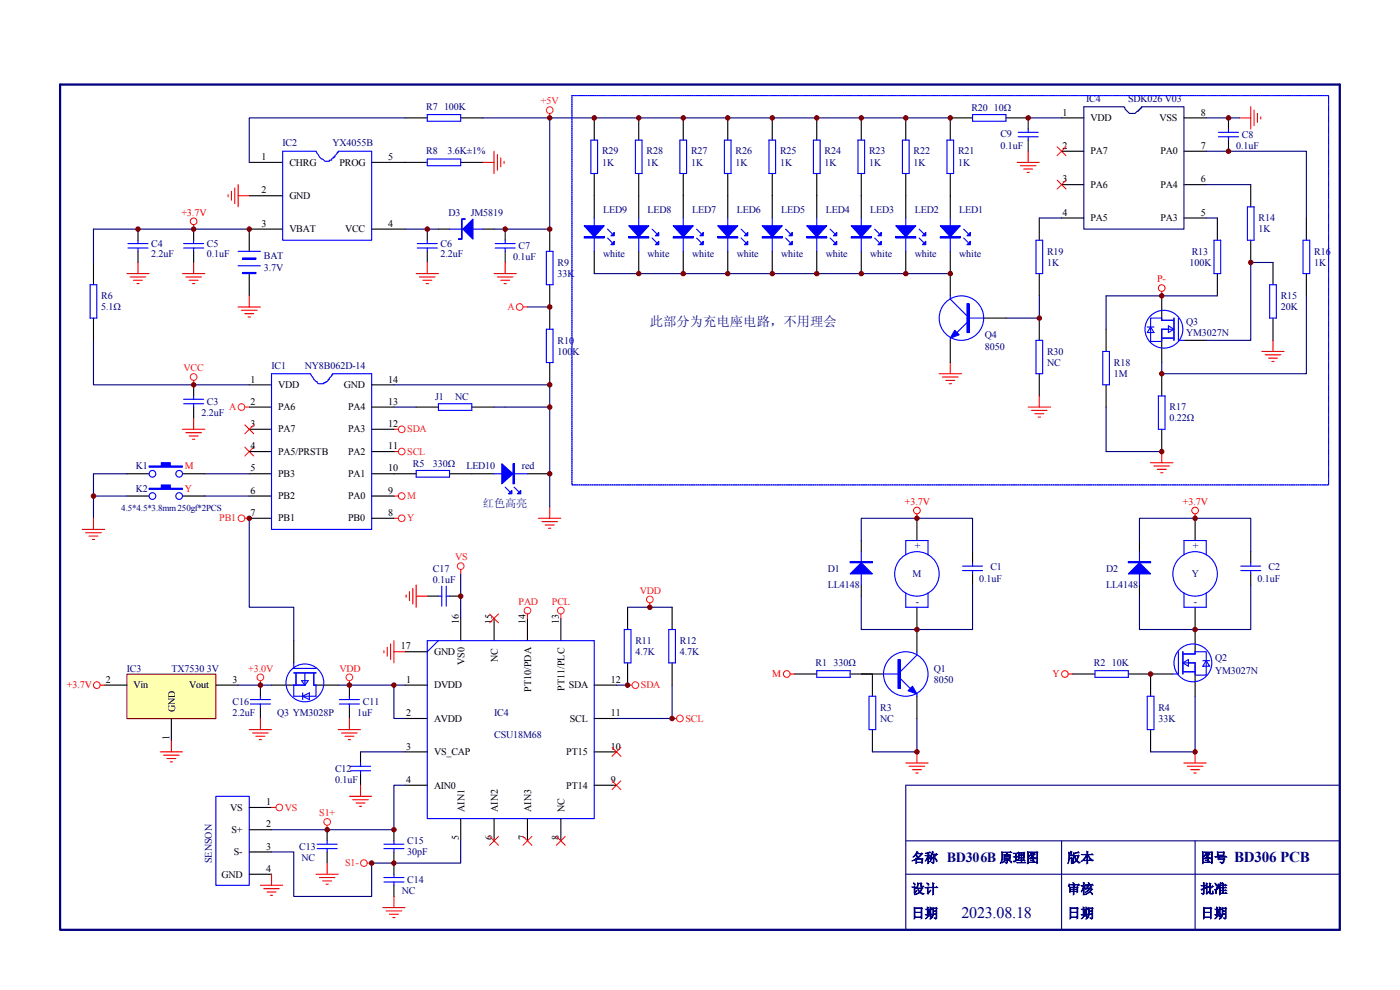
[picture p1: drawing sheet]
<svg xmlns="http://www.w3.org/2000/svg" width="297mm" height="210mm" viewBox="0 0 297 210" stroke-linecap="round" stroke-linejoin="round" font-family="sans-serif">
<path d="M12.8 17.9h271.4v179.4h-271.4z" fill="none" stroke="#000" stroke-width=".21"/>
<path d="M12.7 17.9h271.5v179.3h-271.5z" fill="none" stroke="#000080" stroke-width=".47"/>
<path d="M192.2 178.4h92M225.2 178.4v18.8M253.5 178.4v18.8M284.2 166.6h-92v30.6M192.2 185.4h92" fill="none" stroke="#0c0087" stroke-width=".24"/>
<g fill="none" stroke="#000" stroke-width=".24">
<path d="M52.9 34.4h7.1M78.8 34.4h11.8M85.9 25h4.7M97.7 25h4.8M97.7 34.4h4.8M29.3 48.6v2.4M29.3 53.3v2.4M52.9 58v4.8M52.9 41.5h7.1M60 48.6h-7.1v4.7M78.8 48.6h7.1M90.6 48.6v2.4"/>
<path d="M90.6 53.3v2.4M93 48.6h2.4M102.5 48.6h2.3M116.6 48.6v4.7M116.6 60.4v9.4M116.6 76.9v4.7M41.1 81.6v2.4M41.1 86.3v2.4"/>
</g>
<g fill="none" stroke="#00f" stroke-width=".24">
<path d="M60 32.1h7l.5 .7a2.18 2.18 0 0 0 1.2 1.2l.2 .2h1v-.2h.4v-.3l.5-.2v-.2h.3v-.3l.4-.4v-.3h.3v-.2h7v18.9h-18.8zM90.6 24.3h7.1v1.4h-7.1zM90.6 33.7h7.1v1.5h-7.1zM27.1 51.7h4.3M27.1 52.6h4.3M29.3 51v.7M29.3 52.6v.7M50.5 56.4h4.7M50.5 53.3h4.7M51.5 54.7h2.8v.3h-2.8zM51.5 57.8h2.8v.2h-2.8zM51.5 54.9h2.8"/>
<path d="M51.5 57.9h2.8M88.5 51.7h4.3M88.5 52.6h4.3M90.6 51v.7M90.6 52.6v.7M95.4 48.6h7.1M115.9 53.3h1.4v7.1h-1.4zM115.9 69.8h1.4v7.1h-1.4zM39 85.6h4.2M39 84.7h4.2M41.1 84v.7M41.1 85.6v.7"/>
</g>
<circle cx="41.1" cy="46.9" r=".71" fill="none" stroke="#f00" stroke-width=".21"/>
<g fill="none" stroke="#f00" stroke-width=".24">
<path d="M49.8 39.9v3.3M50.5 39.2v4.7M102.5 34.4h2.3M104.8 32.1v4.7M105.5 32.8v3.3M106.2 33.5v1.9M106.9 34.2v.5M26.9 58h4.7M27.6 58.7h3.3M28.3 59.5h1.9M29.3 55.7v2.3M41.1 47.7v.9"/>
<path d="M48.4 41.3v.5M49.1 40.6v1.9M50.5 41.5h2.4M88.3 58h4.7M89 58.7h3.3M89.7 59.5h1.9M90.6 55.7v2.3M29 60.2h.5M90.4 60.2h.5M38.7 91.1h4.7M39.4 91.8h3.3M40.1 92.5h1.9"/>
<path d="M40.8 93.2h.5M41.1 88.7v2.4"/>
</g>
<path d="M111.9 65.1h4.7" fill="none" stroke="#11037f" stroke-width=".24"/>
<g fill="none" stroke="#ee0e22" stroke-width=".21">
<circle cx="41.1" cy="80" r=".71"/>
<circle cx="110.2" cy="65.1" r=".71"/>
<circle cx="85.2" cy="109.9" r=".71"/>
</g>
<path d="M111 65.1h.9M41.1 80.7v.9M83.6 109.9h.9" fill="none" stroke="#ee0e22" stroke-width=".24"/>
<path d="M85.9 25h-33v9.4M102.5 25h14.1v23.6M19.8 48.6h33.1M85.9 48.6h7.1" fill="none" stroke="#000080" stroke-width=".24"/>
<path d="M98 46.5h.7h-.7v4.2h-.7h.7z" fill-rule="evenodd" fill="#00f"/>
<path d="M98 46.5h.7h-.7v4.2h-.7h.7z" fill="none" stroke="#00f" stroke-width=".24"/>
<path d="M100.3 46.5v4.2l-2.1-2.1z" fill="#00f"/>
<path d="M100.3 46.5v4.2l-2.1-2.1zM105 52.6h4.3M105 51.7h4.3M107.2 51v.7M107.2 52.6v.7M88.3 99.8h7.1v1.4h-7.1zM104.8 100.5h7.1M107.2 103.3l.9 1M109.1 103.3l.9 1" fill="none" stroke="#00f" stroke-width=".24"/>
<path d="M104.8 58h4.7M105.5 58.7h3.3M106.2 59.5h1.9M107.2 55.7v2.3M50.5 65.1h4.7M51.2 65.8h3.3M51.9 66.5h1.9M52.6 67.2h.5M52.9 62.8v2.3M106.9 60.2h.5" fill="none" stroke="#f00" stroke-width=".24"/>
<path d="M107.2 48.6v2.4M107.2 53.3v2.4M83.6 100.5h4.7M95.4 100.5h9.4M111.9 100.5h4.7" fill="none" stroke="#000" stroke-width=".24"/>
<g fill="none" stroke="#ee0e22" stroke-width=".21">
<circle cx="51.2" cy="86.3" r=".71"/>
<circle cx="85.2" cy="105.2" r=".71"/>
</g>
<path d="M51.9 86.3h1M83.6 105.2h.9" fill="none" stroke="#ee0e22" stroke-width=".24"/>
<path d="M106.5 98.4l2.3 2.1-2.3 2.1z" fill="#00f"/>
<path d="M106.5 98.4l2.3 2.1-2.3 2.1zM108.8 98.4h.3v4.2h-.3zM108.9 98.4v4.2" fill="none" stroke="#00f" stroke-width=".24"/>
<path d="M110.5 104v.8h-.7z" fill="#00f"/>
<path d="M110.5 104v.8h-.7z" fill="none" stroke="#00f" stroke-width=".24"/>
<path d="M108.6 104v.8h-.7z" fill="#00f"/>
<path d="M108.6 104v.8h-.7z" fill="none" stroke="#00f" stroke-width=".24"/>
<path d="M51.9 94.8l1.9 1.9M53.8 94.8l-1.9 1.9" fill="none" stroke="#f00" stroke-width=".21"/>
<path d="M26.9 105.2h4.7M38.7 105.2h4.7" fill="none" stroke="#000" stroke-width=".24"/>
<path d="M31.6 103.6h2.6v-.7h1.9v.7h2.6v.2h-7.1z" fill-rule="evenodd" fill="#00f"/>
<g fill="none" stroke="#00f" stroke-width=".24">
<path d="M31.6 103.6h2.6v-.7h1.9v.7h2.6v.2h-7.1z"/>
<circle cx="32.3" cy="105.2" r=".71"/>
<circle cx="38" cy="105.2" r=".71"/>
</g>
<path d="M26.9 100.5h-7.1v9.4M43.4 100.5h9.5" fill="none" stroke="#000080" stroke-width=".24"/>
<path d="M17.5 112.3h4.7M18.2 113h3.3M18.9 113.7h1.9M19.6 114.4h.5M19.8 109.9v2.4" fill="none" stroke="#f00" stroke-width=".24"/>
<path d="M26.9 100.5h4.7M38.7 100.5h4.7" fill="none" stroke="#000" stroke-width=".24"/>
<path d="M31.6 98.9h2.6v-.8h1.9v.8h2.6v.2h-7.1z" fill-rule="evenodd" fill="#00f"/>
<g fill="none" stroke="#00f" stroke-width=".24">
<path d="M39 51.7h4.2M39 52.6h4.2M41.1 51v.7M41.1 52.6v.7M31.6 98.9h2.6v-.8h1.9v.8h2.6v.2h-7.1zM93 85.6h7.1v1.5h-7.1zM90.6 135.9h35.5v37.7h-35.5zM93 135.9l-2.4 2.4M93 126.5h.7M93.7 124.3v4.3M94.7 126.5h.7M94.7 124.3v4.3"/>
<path d="M132.4 133.5h1.4v7.1h-1.4zM141.9 133.5h1.4v7.1h-1.4zM53.1 149.3h4.3M53.1 148.4h4.3M55.2 147.7v.7M55.2 149.3v.7M72 149.3h4.2M72 148.4h4.2M74.1 147.7v.7M74.1 149.3v.7M45.8 168.9h7.1v18.9h-7.1zM67.3 179.1h4.2"/>
<path d="M69.4 178.4v.7M74.4 163.5h4.2M74.4 162.6h4.2M76.5 161.8v.8M76.5 163.5v.7M81.4 179.1h4.3M83.6 178.4v.7M67.3 180h4.2M69.4 180v.7M81.4 180h4.3M81.4 187.1h4.3M81.4 186.1h4.3"/>
<path d="M83.6 180v.7M83.6 185.4v.7M83.6 187.1v.7"/>
<circle cx="32.3" cy="100.5" r=".71"/>
<circle cx="38" cy="100.5" r=".71"/>
</g>
<g fill="none" stroke="#f00" stroke-width=".24">
<path d="M38.7 58h4.7M39.4 58.7h3.3M40.1 59.5h1.9M41.1 55.7v2.3M40.8 60.2h.5M114.3 109.9h4.7M115 110.6h3.3M115.7 111.4h1.9M116.4 112.1h.5M116.6 107.6v2.3M81.4 138v.5M82.2 137.3v1.9"/>
<path d="M82.9 136.6v3.3M83.6 135.9v4.7M83.6 138.3h2.3M86.2 126.2v.5M86.9 125.5v1.9M87.6 124.8v3.3M88.3 124.1v4.7M88.3 126.5h2.3M52.9 154.8h4.7M53.6 155.5h3.3M54.3 156.2h1.9M55 156.9h.5"/>
<path d="M55.2 152.4v2.4M71.8 154.8h4.7M72.5 155.5h3.3M73.2 156.2h1.9M73.9 156.9h.5M74.1 152.4v2.4M74.1 168.9h4.7M74.8 169.6h3.3M75.5 170.3h1.9M76.2 171h.5M76.5 166.6v2.3M55.2 187.8h4.8"/>
<path d="M55.9 188.5h3.4M56.7 189.2h1.8M57.4 189.9h.4M57.6 185.4v2.4M67 185.4h4.8M67.7 186.1h3.4M68.5 186.9h1.8M69.2 187.6h.4M69.4 183.1v2.3M81.2 192.5h4.7M81.9 193.2h3.3M82.6 193.9h1.9"/>
<path d="M83.3 194.6h.5M83.6 190.2v2.3"/>
</g>
<path d="M104.8 48.6h11.8M19.8 72.2v9.4h33.1M83.6 86.3h4.7M104.8 86.3h2.4M97.7 121.7v9.5M133.1 128.8h9.5M71.8 145.3h14.1M76.5 159.5h9.4M130.8 145.3h2.3M142.6 145.3v7.1h-11.8M85.9 166.6h-2.3v9.4h-26M97.7 178.4v4.7h-18.9v7.1h-16.5v-9.5h-4.7" fill="none" stroke="#000080" stroke-width=".24"/>
<g fill="none" stroke="#000" stroke-width=".24">
<path d="M41.1 48.6v2.4M41.1 53.3v2.4M88.3 86.3h4.7M100.1 86.3h4.7M85.9 138.3h4.7M90.6 126.5h2.4M95.4 126.5h2.3M97.7 131.2v4.7M104.8 131.2v4.7M111.9 131.2v4.7M119 131.2v4.7M133.1 128.8v4.7"/>
<path d="M142.6 128.8v4.7M55.2 145.3v2.4M55.2 150v2.4M74.1 145.3v2.4M74.1 150v2.4M76.5 159.5v2.3M85.9 159.5h4.7M85.9 152.4h4.7M85.9 145.3h4.7M126.1 159.5h4.7M126.1 152.4h4.7M126.1 145.3h4.7"/>
<path d="M133.1 140.6v4.7M142.6 140.6v4.7M52.9 171.3h4.7M52.9 176h4.7M69.4 176v2.4M76.5 164.2v2.4M83.6 176v2.4M85.9 166.6h4.7M97.7 173.6v4.8M104.8 173.6v4.8M111.9 173.6v4.8M119 173.6v4.8"/>
<path d="M126.1 166.6h4.7M52.9 180.7h4.7M52.9 185.4h4.7M69.4 180.7v2.4M83.6 180.7v4.7M83.6 187.8v2.4"/>
</g>
<g fill="none" stroke="#ee0e22" stroke-width=".21">
<circle cx="97.7" cy="120.1" r=".71"/>
<circle cx="111.9" cy="129.5" r=".71"/>
<circle cx="119" cy="129.5" r=".71"/>
<circle cx="137.9" cy="127.2" r=".71"/>
<circle cx="74.1" cy="143.7" r=".71"/>
<circle cx="134.8" cy="145.3" r=".71"/>
<circle cx="144.2" cy="152.4" r=".71"/>
<circle cx="59.3" cy="171.3" r=".71"/>
<circle cx="69.4" cy="174.3" r=".71"/>
<circle cx="77.2" cy="183.1" r=".71"/>
</g>
<path d="M97.7 120.8v.9M111.9 130.2v1M119 130.2v1M137.9 127.9v.9M74.1 144.4v.9M133.1 145.3h1M142.6 152.4h.9M57.6 171.3h.9M69.4 175.1v.9M77.9 183.1h.9" fill="none" stroke="#ee0e22" stroke-width=".24"/>
<path d="M103.9 130.2l1.9 1.9M105.8 130.2l-1.9 1.9M129.8 158.5l1.9 1.9M131.7 158.5l-1.9 1.9M103.9 177.4l1.9 1.9M105.8 177.4l-1.9 1.9M111 177.4l1.8 1.9M112.8 177.4l-1.8 1.9M118 177.4l1.9 1.9M119.9 177.4l-1.9 1.9M129.8 165.6l1.9 1.9M131.7 165.6l-1.9 1.9" fill="none" stroke="#f00" stroke-width=".21"/>
<path d="M26.9 143h18.9v9.4h-18.9z" fill-rule="evenodd" fill="#ffffb0"/>
<path d="M26.9 143h18.9v9.4h-18.9z" fill="none" stroke="#800000" stroke-width=".21"/>
<g fill="none" stroke="#000" stroke-width=".24">
<path d="M19.8 55.7v4.7M19.8 67.5v4.7M52.9 81.6h4.7M52.9 86.3h4.7M52.9 91.1h4.7M52.9 95.8h4.7M78.8 81.6h4.8M78.8 86.3h4.8M78.8 91.1h4.8M78.8 95.8h4.8M52.9 100.5h4.7M52.9 105.2h4.7"/>
<path d="M52.9 109.9h4.7M78.8 100.5h4.8M78.8 105.2h4.8M78.8 109.9h4.8M62.3 135.9v4.7M22.2 145.3h4.7M36.4 152.4v4.7M45.8 145.3h4.7M57.6 145.3h4.7M67 145.3h4.8"/>
</g>
<path d="M21.2 145.3h1M34 159.5h4.7M36.4 157.1v2.4M34.7 160.2h3.3M35.4 160.9h1.9M36.1 161.6h.5" fill="none" stroke="#f00" stroke-width=".24"/>
<path d="M83.6 81.6h33v26M107.2 86.3h9.4M19.8 105.2h7.1M43.4 105.2h9.5M50.5 145.3h7.1M83.6 145.3v7.1h2.3" fill="none" stroke="#000080" stroke-width=".24"/>
<g fill="none" stroke="#f00" stroke-width=".21">
<path d="M51.9 90.1l1.9 1.9M53.8 90.1l-1.9 1.9"/>
<circle cx="20.5" cy="145.3" r=".71"/>
</g>
<g fill="none" stroke="#ee0e22" stroke-width=".21">
<circle cx="85.2" cy="91.1" r=".71"/>
<circle cx="85.2" cy="95.8" r=".71"/>
<circle cx="51.2" cy="109.9" r=".71"/>
<circle cx="55.2" cy="143.7" r=".71"/>
</g>
<path d="M83.6 95.8h.9M83.6 91.1h.9M51.9 109.9h1M55.2 144.4v.9" fill="none" stroke="#ee0e22" stroke-width=".24"/>
<g fill="none" stroke="#00f" stroke-width=".24">
<path d="M19.1 60.4h1.4v7.1h-1.4zM57.6 79.3h8.3l.4 .7a1.35 1.35 0 0 0 1 .9l.2 .5h1.2v-.2h.5v-.3l.4-.2v-.2h.3v-.3l.4-.5v-.2h.3v-.2h8.2v33h-21.2zM62.3 142.7h4.7M62.3 140.6v1.2h4.7M62.8 142.7v2.6M64 144.4h1.4l-.7 .9zM64.2 147.7l1.4-.7v1.4zM64.2 147v1.4M64.7 142.7v2.6M66.6 142.7v2.6h.4v2.4h-4.7v-2.4h2.4"/>
<circle cx="64.7" cy="144.9" r="4"/>
</g>
<circle cx="52.9" cy="48.6" r=".47" fill="#800000"/>
<circle cx="52.9" cy="48.6" r=".47" fill="none" stroke="#800000" stroke-width=".21"/>
<circle cx="41.1" cy="48.6" r=".47" fill="#800000"/>
<circle cx="41.1" cy="48.6" r=".47" fill="none" stroke="#800000" stroke-width=".21"/>
<circle cx="29.3" cy="48.6" r=".47" fill="#800000"/>
<circle cx="29.3" cy="48.6" r=".47" fill="none" stroke="#800000" stroke-width=".21"/>
<path d="M19.8 48.6v7.1" fill="none" stroke="#000080" stroke-width=".24"/>
<circle cx="116.6" cy="100.5" r=".47" fill="#800000"/>
<circle cx="116.6" cy="100.5" r=".47" fill="none" stroke="#800000" stroke-width=".21"/>
<circle cx="19.8" cy="105.2" r=".47" fill="#800000"/>
<circle cx="19.8" cy="105.2" r=".47" fill="none" stroke="#800000" stroke-width=".21"/>
<circle cx="116.6" cy="86.3" r=".47" fill="#800000"/>
<circle cx="116.6" cy="86.3" r=".47" fill="none" stroke="#800000" stroke-width=".21"/>
<circle cx="41.1" cy="81.6" r=".47" fill="#800000"/>
<circle cx="41.1" cy="81.6" r=".47" fill="none" stroke="#800000" stroke-width=".21"/>
<circle cx="116.6" cy="65.1" r=".47" fill="#800000"/>
<circle cx="116.6" cy="65.1" r=".47" fill="none" stroke="#800000" stroke-width=".21"/>
<circle cx="116.6" cy="81.6" r=".47" fill="#800000"/>
<circle cx="116.6" cy="81.6" r=".47" fill="none" stroke="#800000" stroke-width=".21"/>
<circle cx="133.1" cy="145.3" r=".47" fill="#800000"/>
<circle cx="133.1" cy="145.3" r=".47" fill="none" stroke="#800000" stroke-width=".21"/>
<circle cx="74.1" cy="145.3" r=".47" fill="#800000"/>
<circle cx="74.1" cy="145.3" r=".47" fill="none" stroke="#800000" stroke-width=".21"/>
<circle cx="69.4" cy="176" r=".47" fill="#800000"/>
<circle cx="69.4" cy="176" r=".47" fill="none" stroke="#800000" stroke-width=".21"/>
<circle cx="78.8" cy="183.1" r=".47" fill="#800000"/>
<circle cx="78.8" cy="183.1" r=".47" fill="none" stroke="#800000" stroke-width=".21"/>
<circle cx="142.6" cy="152.4" r=".47" fill="#800000"/>
<circle cx="142.6" cy="152.4" r=".47" fill="none" stroke="#800000" stroke-width=".21"/>
<circle cx="137.9" cy="128.8" r=".47" fill="#800000"/>
<circle cx="137.9" cy="128.8" r=".47" fill="none" stroke="#800000" stroke-width=".21"/>
<circle cx="83.6" cy="176" r=".47" fill="#800000"/>
<circle cx="83.6" cy="176" r=".47" fill="none" stroke="#800000" stroke-width=".21"/>
<circle cx="83.6" cy="183.1" r=".47" fill="#800000"/>
<circle cx="83.6" cy="183.1" r=".47" fill="none" stroke="#800000" stroke-width=".21"/>
<circle cx="55.2" cy="145.3" r=".47" fill="#800000"/>
<circle cx="55.2" cy="145.3" r=".47" fill="none" stroke="#800000" stroke-width=".21"/>
<circle cx="97.7" cy="126.5" r=".47" fill="#800000"/>
<circle cx="97.7" cy="126.5" r=".47" fill="none" stroke="#800000" stroke-width=".21"/>
<circle cx="83.6" cy="145.3" r=".47" fill="#800000"/>
<circle cx="83.6" cy="145.3" r=".47" fill="none" stroke="#800000" stroke-width=".21"/>
<path d="M194.5 159.5v2.3M192.2 161.8h4.7M192.9 162.6h3.3M193.6 163.3h1.9M194.3 164h.5" fill="none" stroke="#f00" stroke-width=".24"/>
<path d="M182.7 114.7v2.3M182.7 124.1v2.4" fill="none" stroke="#000" stroke-width=".24"/>
<path d="M180.4 119.1h4.7v.3h-4.7zM180.4 119.3h4.7M182.7 117v7.1" fill="none" stroke="#00f" stroke-width=".24"/>
<path d="M180.4 121.7l2.3-2.3 2.4 2.3z" fill="#00f"/>
<g fill="none" stroke="#00f" stroke-width=".24">
<path d="M192.2 117.7v-3h4.7v3M206.3 119.4v.7M239.4 119.1h4.7v.3h-4.7zM239.4 119.3h4.7M241.7 117v7.1M180.4 121.7l2.3-2.3 2.4 2.3zM192.2 125.7v3.1h4.7v-3.1M204.2 121h4.2M204.2 120.1h4.2M206.3 121v.7M184.4 147.7h1.4v7.1h-1.4z"/>
<circle cx="194.5" cy="121.7" r="4.7"/>
</g>
<path d="M182.7 114.7v-4.8h23.6v7.1M206.3 124.1v9.4h-23.6v-7M194.5 152.4v7.1h-9.4" fill="none" stroke="#000080" stroke-width=".24"/>
<circle cx="194.5" cy="108.3" r=".71" fill="none" stroke="#f00" stroke-width=".21"/>
<path d="M194.5 109v.9M253.5 159.5v2.3M251.2 161.8h4.7M251.9 162.6h3.3M252.6 163.3h1.9M253.3 164h.5" fill="none" stroke="#f00" stroke-width=".24"/>
<path d="M194.5 109.9v4.8M206.3 117v2.4M241.7 114.7v2.3M194.5 128.8v4.7M206.3 121.7v2.4M241.7 124.1v2.4M185.1 143v4.7M185.1 154.8v4.7" fill="none" stroke="#000" stroke-width=".24"/>
<path d="M241.7 119.4l2.4 2.3h-4.7z" fill="#00f"/>
<g fill="none" stroke="#00f" stroke-width=".24">
<path d="M241.7 119.4l2.4 2.3h-4.7zM251.2 117.7v-3h4.7v3M265.3 119.4v.7M250 138.3v4.7h-1.2M250.9 138.7h2.6v-.4h2.4v4.9h-2.4M250.9 138.3v4.7M251.2 125.7v3.1h4.7v-3.1M263.2 121h4.3M263.2 120.1h4.3M265.3 121v.7M173.3 142.3h7.1v1.4h-7.1zM232.3 142.3h7.1v1.4h-7.1z"/>
<path d="M243.4 147.7h1.4v7.1h-1.4zM250.9 142.5h2.6M250.9 140.6l1.2-.7v1.4zM251.2 140.6h2.3v2.4M255.2 140.1h1.4M255.9 140.1l.7 1.2h-1.4z"/>
<circle cx="253.5" cy="121.7" r="4.7"/>
<circle cx="253.1" cy="140.6" r="4"/>
</g>
<path d="M241.7 114.7v-4.8h23.6v7.1M265.3 124.1v9.4h-23.6v-7M253.5 147.7v11.8h-9.4" fill="none" stroke="#000080" stroke-width=".24"/>
<path d="M253.5 109.9v4.8M265.3 117v2.4M253.5 128.8v9.5M265.3 121.7v2.4M168.6 143h4.7M180.4 143h4.7M227.6 143h4.7M239.4 143h9.4M244.1 143v4.7M244.1 154.8v4.7M253.5 143v4.7" fill="none" stroke="#000" stroke-width=".24"/>
<g fill="none" stroke="#f00" stroke-width=".21">
<circle cx="253.5" cy="108.3" r=".71"/>
<circle cx="166.9" cy="143" r=".71"/>
<circle cx="225.9" cy="143" r=".71"/>
</g>
<path d="M253.5 109v.9M167.6 143h1M226.6 143h1" fill="none" stroke="#f00" stroke-width=".24"/>
<circle cx="194.5" cy="109.9" r=".47" fill="#800000"/>
<circle cx="194.5" cy="109.9" r=".47" fill="none" stroke="#800000" stroke-width=".21"/>
<circle cx="253.5" cy="159.5" r=".47" fill="#800000"/>
<circle cx="253.5" cy="159.5" r=".47" fill="none" stroke="#800000" stroke-width=".21"/>
<circle cx="253.5" cy="133.5" r=".47" fill="#800000"/>
<circle cx="253.5" cy="133.5" r=".47" fill="none" stroke="#800000" stroke-width=".21"/>
<circle cx="253.5" cy="109.9" r=".47" fill="#800000"/>
<circle cx="253.5" cy="109.9" r=".47" fill="none" stroke="#800000" stroke-width=".21"/>
<circle cx="244.1" cy="143" r=".47" fill="#800000"/>
<circle cx="244.1" cy="143" r=".47" fill="none" stroke="#800000" stroke-width=".21"/>
<circle cx="90.6" cy="48.6" r=".47" fill="#800000"/>
<circle cx="90.6" cy="48.6" r=".47" fill="none" stroke="#800000" stroke-width=".21"/>
<circle cx="107.2" cy="48.6" r=".47" fill="#800000"/>
<circle cx="107.2" cy="48.6" r=".47" fill="none" stroke="#800000" stroke-width=".21"/>
<g fill="none" stroke="#000" stroke-width=".24">
<path d="M201.6 36.8v4.7M206.3 25h-4.7v4.7M213.4 25h4.7v2.4M218.1 29.7v2.4M225.2 25h4.7M225.2 32.1h4.7M225.2 39.2h4.7M251.2 25h4.7M251.2 32.1h4.7M251.2 39.2h4.7M260.6 25v2.4M260.6 29.7v2.4"/>
<path d="M265.3 39.2v4.7M201.6 58v4.8M220.5 46.2v4.8M220.5 58v4.8M225.2 46.2h4.7M251.2 46.2h4.7M258.3 46.2v4.8M258.3 58v4.8M265.3 51v4.7M277.1 46.2v4.8M277.1 58v4.8M201.6 72.2v4.7"/>
<path d="M208.7 67.5h4.7M234.6 69.8v4.8M246.5 62.8v4.7M246.5 72.2v4.7M246.5 79.3v4.7M251.2 72.2h4.7M234.6 81.6v4.7M246.5 91.1v4.7"/>
</g>
<path d="M238.4 22.6h-8.5v26h21.3v-26h-9" fill="none" stroke="#0c0087" stroke-width=".24"/>
<path d="M238.4 22.6l.5 .8a1.46 1.46 0 0 0 2.1 .4l.5-.2 .2-.5h.3l.2-.5M255.9 32.1h21.2v14.1M255.9 39.2h9.4M255.9 46.2h2.4M265.3 55.7v16.5h-9.4M220.5 62.8v4.7h-7.1M258.3 62.8h-23.7v7M277.1 62.8v16.5h-30.6M234.6 86.3v9.5h11.9" fill="none" stroke="#000080" stroke-width=".24"/>
<g fill="none" stroke="#00f" stroke-width=".24">
<path d="M200.9 29.7h1.4v7.1h-1.4zM206.3 24.3h7.1v1.4h-7.1zM216 29h4.2M216 28.1h4.2M218.1 27.4v.7M218.1 29v.7M258.5 29h4.2M258.5 28.1h4.2M260.6 27.4v.7M260.6 29v.7M219.8 51h1.4v7h-1.4zM257.5 51h1.5v7h-1.5z"/>
<path d="M264.6 43.9h1.4v7.1h-1.4zM276.4 51h1.4v7h-1.4zM201.6 62.8v.7l3.5 3.5M201.6 71.7v.5M205.1 68.4l-2.1 2.1M205.1 67.5h3.6M233.9 74.6h1.5v7h-1.5zM243.4 69.4h1.4M244.1 69.4l.7 1.1h-1.4zM246.5 71.7h2.5M247.9 69.1l1.1 .7-1.1 .7zM248.8 69.8h-2.3v2.4"/>
<path d="M249 67.9h-2.5v-.4h-2.4v4.9h2.4M249 67.5v4.7M250 67.5v4.7h1.2M245.7 84h1.5v7.1h-1.5z"/>
<circle cx="246.9" cy="69.8" r="4"/>
</g>
<circle cx="116.6" cy="23.4" r=".71" fill="none" stroke="#ee0e22" stroke-width=".21"/>
<path d="M116.6 24.1v.9" fill="none" stroke="#ee0e22" stroke-width=".24"/>
<g fill="none" stroke="#f00" stroke-width=".24">
<path d="M263 25h2.3M265.3 22.6v4.8M266 23.4v3.3M266.8 24.1v1.9M267.5 24.8v.4M199.2 79.3h4.8M199.9 80h3.4M201.6 76.9v2.4M246.5 61.8v1M200.7 80.7h1.8M201.4 81.4h.4M244.1 98.1h4.7"/>
<path d="M244.8 98.9h3.3M245.5 99.6h1.9M246.5 95.8v2.3M246.2 100.3h.5"/>
</g>
<g fill="none" stroke="#f00" stroke-width=".21">
<path d="M224.3 38.2l1.8 1.9M226.1 38.2l-1.8 1.9"/>
<circle cx="246.4" cy="61.1" r=".71"/>
</g>
<path d="M205.1 64.4h.5v6.1h-.5z" fill-rule="evenodd" fill="#00f"/>
<path d="M205.1 64.4h.5v6.1h-.5z" fill="none" stroke="#00f" stroke-width=".24"/>
<path d="M202.5 70.1l1 .9-1.9 .7z" fill="#00f"/>
<g fill="none" stroke="#00f" stroke-width=".24">
<path d="M201.6 46.2v7.1M204.4 50.5l1 .9M204.4 48.6l1 .9M202.5 70.1l1 .9-1.9 .7z"/>
<circle cx="204" cy="67.5" r="4.7"/>
</g>
<path d="M116.6 25h85" fill="none" stroke="#000080" stroke-width=".24"/>
<path d="M201.6 41.5v4.7M201.6 53.3v4.7" fill="none" stroke="#000" stroke-width=".24"/>
<path d="M199.5 47.9h4.2l-2.1 2.4z" fill="#00f"/>
<path d="M199.5 47.9h4.2l-2.1 2.4zM199.5 50.3h4.2v.2h-4.2zM199.5 50.4h4.2" fill="none" stroke="#00f" stroke-width=".24"/>
<path d="M205.1 51.9l.7-.7v.7z" fill="#00f"/>
<path d="M205.1 51.9l.7-.7v.7z" fill="none" stroke="#00f" stroke-width=".24"/>
<path d="M205.1 50l.7-.7v.7z" fill="#00f"/>
<path d="M191.4 29.7h1.5v7.1h-1.5zM192.2 46.2v7.1M195 50.5l.9 .9M195 48.6l.9 .9M205.1 50l.7-.7v.7z" fill="none" stroke="#00f" stroke-width=".24"/>
<path d="M215.8 34.4h4.7M216.5 35.2h3.3M217.2 35.9h1.9M217.9 36.6h.5M218.1 32.1v2.3" fill="none" stroke="#f00" stroke-width=".24"/>
<path d="M192.2 25v4.7M192.2 36.8v9.4M192.2 53.3v4.7" fill="none" stroke="#000" stroke-width=".24"/>
<path d="M190 47.9h4.3l-2.1 2.4z" fill="#00f"/>
<path d="M190 47.9h4.3l-2.1 2.4zM190 50.3h4.3v.2h-4.3zM190 50.4h4.3" fill="none" stroke="#00f" stroke-width=".24"/>
<path d="M195.7 51.9l.7-.7v.7z" fill="#00f"/>
<path d="M195.7 51.9l.7-.7v.7z" fill="none" stroke="#00f" stroke-width=".24"/>
<path d="M196.4 49.3v.7h-.7z" fill="#00f"/>
<path d="M182 29.7h1.4v7.1h-1.4zM182.7 46.2v7.1M185.5 50.5l1 .9M185.5 48.6l1 .9M196.4 49.3v.7h-.7z" fill="none" stroke="#00f" stroke-width=".24"/>
<path d="M182.7 25v4.7M182.7 36.8v9.4M182.7 53.3v4.7" fill="none" stroke="#000" stroke-width=".24"/>
<path d="M180.6 47.9h4.2l-2.1 2.4z" fill="#00f"/>
<path d="M180.6 47.9h4.2l-2.1 2.4zM180.6 50.3h4.2v.2h-4.2zM180.6 50.4h4.2" fill="none" stroke="#00f" stroke-width=".24"/>
<path d="M186.3 51.9l.7-.7v.7z" fill="#00f"/>
<path d="M186.3 51.9l.7-.7v.7z" fill="none" stroke="#00f" stroke-width=".24"/>
<path d="M187 49.3v.7h-.7z" fill="#00f"/>
<path d="M172.6 29.7h1.4v7.1h-1.4zM173.3 46.2v7.1M176.1 50.5l.9 .9M176.1 48.6l.9 .9M187 49.3v.7h-.7z" fill="none" stroke="#00f" stroke-width=".24"/>
<path d="M173.3 25v4.7M173.3 36.8v9.4M173.3 53.3v4.7" fill="none" stroke="#000" stroke-width=".24"/>
<path d="M171.1 47.9h4.3l-2.1 2.4z" fill="#00f"/>
<path d="M171.1 47.9h4.3l-2.1 2.4zM171.1 50.3h4.3v.2h-4.3zM171.1 50.4h4.3" fill="none" stroke="#00f" stroke-width=".24"/>
<path d="M177.5 51.2v.7h-.7z" fill="#00f"/>
<path d="M177.5 51.2v.7h-.7z" fill="none" stroke="#00f" stroke-width=".24"/>
<path d="M177.5 49.3v.7h-.7z" fill="#00f"/>
<path d="M163.1 29.7h1.4v7.1h-1.4zM163.8 46.2v7.1M166.7 50.5l.9 .9M166.7 48.6l.9 .9M177.5 49.3v.7h-.7z" fill="none" stroke="#00f" stroke-width=".24"/>
<path d="M163.8 25v4.7M163.8 36.8v9.4M163.8 53.3v4.7" fill="none" stroke="#000" stroke-width=".24"/>
<path d="M161.7 47.9h4.3l-2.2 2.4z" fill="#00f"/>
<path d="M161.7 47.9h4.3l-2.2 2.4zM161.7 50.3h4.3v.2h-4.3zM161.7 50.4h4.3" fill="none" stroke="#00f" stroke-width=".24"/>
<path d="M168.1 51.2v.7h-.7z" fill="#00f"/>
<path d="M168.1 51.2v.7h-.7z" fill="none" stroke="#00f" stroke-width=".24"/>
<path d="M168.1 49.3v.7h-.7z" fill="#00f"/>
<path d="M153.7 29.7h1.4v7.1h-1.4zM154.4 46.2v7.1M157.2 50.5l1 .9M157.2 48.6l1 .9M168.1 49.3v.7h-.7z" fill="none" stroke="#00f" stroke-width=".24"/>
<path d="M154.4 25v4.7M154.4 36.8v9.4M154.4 53.3v4.7" fill="none" stroke="#000" stroke-width=".24"/>
<path d="M152.3 47.9h4.2l-2.1 2.4z" fill="#00f"/>
<path d="M152.3 47.9h4.2l-2.1 2.4zM152.3 50.3h4.2v.2h-4.2zM152.3 50.4h4.2" fill="none" stroke="#00f" stroke-width=".24"/>
<path d="M157.9 51.9l.7-.7v.7z" fill="#00f"/>
<path d="M157.9 51.9l.7-.7v.7z" fill="none" stroke="#00f" stroke-width=".24"/>
<path d="M158.6 49.3v.7h-.7z" fill="#00f"/>
<path d="M144.2 29.7h1.5v7.1h-1.5zM144.9 46.2v7.1M147.8 50.5l.9 .9M147.8 48.6l.9 .9M158.6 49.3v.7h-.7z" fill="none" stroke="#00f" stroke-width=".24"/>
<path d="M144.9 25v4.7M144.9 36.8v9.4M144.9 53.3v4.7" fill="none" stroke="#000" stroke-width=".24"/>
<path d="M142.8 47.9h4.3l-2.2 2.4z" fill="#00f"/>
<path d="M142.8 50.3h4.3v.2h-4.3zM142.8 50.4h4.3M142.8 47.9h4.3l-2.2 2.4z" fill="none" stroke="#00f" stroke-width=".24"/>
<path d="M148.5 51.9l.7-.7v.7z" fill="#00f"/>
<path d="M148.5 51.9l.7-.7v.7z" fill="none" stroke="#00f" stroke-width=".24"/>
<path d="M149.2 49.3v.7h-.7z" fill="#00f"/>
<path d="M134.8 29.7h1.4v7.1h-1.4zM135.5 46.2v7.1M138.3 50.5l1 .9M138.3 48.6l1 .9M149.2 49.3v.7h-.7z" fill="none" stroke="#00f" stroke-width=".24"/>
<path d="M135.5 25v4.7M135.5 36.8v9.4M135.5 53.3v4.7" fill="none" stroke="#000" stroke-width=".24"/>
<path d="M133.4 47.9h4.2l-2.1 2.4z" fill="#00f"/>
<path d="M133.4 50.3h4.2v.2h-4.2zM133.4 50.4h4.2M133.4 47.9h4.2l-2.1 2.4z" fill="none" stroke="#00f" stroke-width=".24"/>
<path d="M139 51.9l.8-.7v.7z" fill="#00f"/>
<path d="M139 51.9l.8-.7v.7z" fill="none" stroke="#00f" stroke-width=".24"/>
<path d="M139.8 49.3v.7h-.8z" fill="#00f"/>
<path d="M125.3 29.7h1.5v7.1h-1.5zM126.1 46.2v7.1M128.9 50.5l.9 .9M128.9 48.6l.9 .9M139.8 49.3v.7h-.8z" fill="none" stroke="#00f" stroke-width=".24"/>
<path d="M126.1 25v4.7M126.1 36.8v9.4M126.1 53.3v4.7" fill="none" stroke="#000" stroke-width=".24"/>
<path d="M123.9 47.9h4.3l-2.1 2.4z" fill="#00f"/>
<path d="M123.9 50.3h4.3v.2h-4.3zM123.9 50.4h4.3M123.9 47.9h4.3l-2.1 2.4z" fill="none" stroke="#00f" stroke-width=".24"/>
<path d="M129.6 51.9l.7-.7v.7z" fill="#00f"/>
<path d="M129.6 51.9l.7-.7v.7z" fill="none" stroke="#00f" stroke-width=".24"/>
<path d="M130.3 49.3v.7h-.7z" fill="#00f"/>
<path d="M130.3 49.3v.7h-.7zM219.8 72.2h1.4v7.1h-1.4zM269.3 60.4h1.5v7.1h-1.5z" fill="none" stroke="#00f" stroke-width=".24"/>
<path d="M218.1 25h7.1M255.9 25h7.1M126.1 58h75.5M220.5 46.2h4.7M265.3 55.7h4.8M246.5 76.9v2.4" fill="none" stroke="#000080" stroke-width=".24"/>
<path d="M270.1 55.7v4.7M220.5 67.5v4.7M220.5 79.3v4.7M270.1 67.5v4.7" fill="none" stroke="#000" stroke-width=".24"/>
<path d="M267.7 74.6h4.7M268.4 75.3h3.3M269.1 76h1.9M269.8 76.7h.5M270.1 72.2v2.4M218.1 86.3h4.7M218.8 87.1h3.3M219.5 87.8h1.9M220.2 88.5h.5M220.5 84v2.3" fill="none" stroke="#f00" stroke-width=".24"/>
<path d="M224.3 31.1l1.8 1.9M226.1 31.1l-1.8 1.9" fill="none" stroke="#f00" stroke-width=".21"/>
<circle cx="260.6" cy="25" r=".47" fill="#800000"/>
<circle cx="260.6" cy="25" r=".47" fill="none" stroke="#800000" stroke-width=".21"/>
<circle cx="246.5" cy="95.8" r=".47" fill="#800000"/>
<circle cx="246.5" cy="95.8" r=".47" fill="none" stroke="#800000" stroke-width=".21"/>
<circle cx="246.5" cy="62.8" r=".47" fill="#800000"/>
<circle cx="246.5" cy="62.8" r=".47" fill="none" stroke="#800000" stroke-width=".21"/>
<circle cx="265.3" cy="55.7" r=".47" fill="#800000"/>
<circle cx="265.3" cy="55.7" r=".47" fill="none" stroke="#800000" stroke-width=".21"/>
<circle cx="246.5" cy="79.3" r=".47" fill="#800000"/>
<circle cx="246.5" cy="79.3" r=".47" fill="none" stroke="#800000" stroke-width=".21"/>
<circle cx="260.6" cy="32.1" r=".47" fill="#800000"/>
<circle cx="260.6" cy="32.1" r=".47" fill="none" stroke="#800000" stroke-width=".21"/>
<circle cx="116.6" cy="48.6" r=".47" fill="#800000"/>
<circle cx="116.6" cy="48.6" r=".47" fill="none" stroke="#800000" stroke-width=".21"/>
<circle cx="218.1" cy="25" r=".47" fill="#800000"/>
<circle cx="218.1" cy="25" r=".47" fill="none" stroke="#800000" stroke-width=".21"/>
<circle cx="201.6" cy="58" r=".47" fill="#800000"/>
<circle cx="201.6" cy="58" r=".47" fill="none" stroke="#800000" stroke-width=".21"/>
<circle cx="192.2" cy="58" r=".47" fill="#800000"/>
<circle cx="192.2" cy="58" r=".47" fill="none" stroke="#800000" stroke-width=".21"/>
<circle cx="182.7" cy="58" r=".47" fill="#800000"/>
<circle cx="182.7" cy="58" r=".47" fill="none" stroke="#800000" stroke-width=".21"/>
<circle cx="173.3" cy="58" r=".47" fill="#800000"/>
<circle cx="173.3" cy="58" r=".47" fill="none" stroke="#800000" stroke-width=".21"/>
<circle cx="163.8" cy="58" r=".47" fill="#800000"/>
<circle cx="163.8" cy="58" r=".47" fill="none" stroke="#800000" stroke-width=".21"/>
<circle cx="154.4" cy="58" r=".47" fill="#800000"/>
<circle cx="154.4" cy="58" r=".47" fill="none" stroke="#800000" stroke-width=".21"/>
<circle cx="144.9" cy="58" r=".47" fill="#800000"/>
<circle cx="144.9" cy="58" r=".47" fill="none" stroke="#800000" stroke-width=".21"/>
<circle cx="135.5" cy="58" r=".47" fill="#800000"/>
<circle cx="135.5" cy="58" r=".47" fill="none" stroke="#800000" stroke-width=".21"/>
<circle cx="116.6" cy="25" r=".47" fill="#800000"/>
<circle cx="116.6" cy="25" r=".47" fill="none" stroke="#800000" stroke-width=".21"/>
<circle cx="201.6" cy="25" r=".47" fill="#800000"/>
<circle cx="201.6" cy="25" r=".47" fill="none" stroke="#800000" stroke-width=".21"/>
<circle cx="192.2" cy="25" r=".47" fill="#800000"/>
<circle cx="192.2" cy="25" r=".47" fill="none" stroke="#800000" stroke-width=".21"/>
<circle cx="182.7" cy="25" r=".47" fill="#800000"/>
<circle cx="182.7" cy="25" r=".47" fill="none" stroke="#800000" stroke-width=".21"/>
<circle cx="173.3" cy="25" r=".47" fill="#800000"/>
<circle cx="173.3" cy="25" r=".47" fill="none" stroke="#800000" stroke-width=".21"/>
<circle cx="163.8" cy="25" r=".47" fill="#800000"/>
<circle cx="163.8" cy="25" r=".47" fill="none" stroke="#800000" stroke-width=".21"/>
<circle cx="154.4" cy="25" r=".47" fill="#800000"/>
<circle cx="154.4" cy="25" r=".47" fill="none" stroke="#800000" stroke-width=".21"/>
<circle cx="144.9" cy="25" r=".47" fill="#800000"/>
<circle cx="144.9" cy="25" r=".47" fill="none" stroke="#800000" stroke-width=".21"/>
<circle cx="135.5" cy="25" r=".47" fill="#800000"/>
<circle cx="135.5" cy="25" r=".47" fill="none" stroke="#800000" stroke-width=".21"/>
<circle cx="126.1" cy="25" r=".47" fill="#800000"/>
<circle cx="126.1" cy="25" r=".47" fill="none" stroke="#800000" stroke-width=".21"/>
<circle cx="220.5" cy="67.5" r=".47" fill="#800000"/>
<circle cx="220.5" cy="67.5" r=".47" fill="none" stroke="#800000" stroke-width=".21"/>
<path d="M52.9 109.9v18.9h9.4v7.1" fill="none" stroke="#000080" stroke-width=".24"/>
<circle cx="52.9" cy="109.9" r=".47" fill="#800000"/>
<circle cx="52.9" cy="109.9" r=".47" fill="none" stroke="#800000" stroke-width=".21"/>
<path d="M194.5 133.5v4.8M182.7 143h4.7M194.5 147.7v4.7" fill="none" stroke="#000" stroke-width=".24"/>
<path d="M194.5 138.3v.7l-3.5 3.5M187.4 143h3.6M191 143.9l2.1 2.1M194.5 147.2v.5" fill="none" stroke="#00f" stroke-width=".24"/>
<path d="M190.5 139.9h.5v6.1h-.5z" fill-rule="evenodd" fill="#00f"/>
<path d="M190.5 139.9h.5v6.1h-.5z" fill="none" stroke="#00f" stroke-width=".24"/>
<path d="M193.6 145.6l.9 1.6-1.9-.7z" fill="#00f"/>
<g fill="none" stroke="#00f" stroke-width=".24">
<path d="M193.6 145.6l.9 1.6-1.9-.7z"/>
<circle cx="192.2" cy="143" r="4.7"/>
</g>
<circle cx="194.5" cy="133.5" r=".47" fill="#800000"/>
<circle cx="194.5" cy="133.5" r=".47" fill="none" stroke="#800000" stroke-width=".21"/>
<circle cx="194.5" cy="159.5" r=".47" fill="#800000"/>
<circle cx="194.5" cy="159.5" r=".47" fill="none" stroke="#800000" stroke-width=".21"/>
<path d="M121.3 20.3h160.6v82.6h-160.6z" fill="none" stroke="#00f" stroke-width=".21" stroke-dasharray=".4 0"/>
<text font-size="3.4" fill="#000080" x="204" y="194.8">2023.08.18</text>
<text font-size="2.8" fill="#11037f" x="137.9" y="69.1">此部分为充电座电路，不用理会</text>
<g font-size="2.8" fill="#000080">
<text x="193.3" y="182.9">名称 BD306B 原理图</text>
<text x="226.4" y="182.9">版本</text>
<text x="254.7" y="182.9">图号 BD306 PCB</text>
<text x="193.3" y="189.5">设计</text>
<text x="226.4" y="189.5">审核</text>
<text x="254.7" y="189.5">批准</text>
<text x="193.3" y="194.7">日期</text>
<text x="226.4" y="194.7">日期</text>
<text x="254.7" y="194.7">日期</text>
</g>
<text font-size="2.4" fill="#000080" x="102.4" y="107.5">红色高亮</text>
<g font-size="2.1" fill="#000080">
<text x="90.4" y="23.3">R7</text>
<text x="94.2" y="23.3">100K</text>
<text x="206.1" y="23.6">R20</text>
<text x="210.8" y="23.6">10Ω</text>
<text x="230.4" y="21.7">IC4</text>
<text x="239.4" y="21.7">SDK026 V03</text>
<text x="212.2" y="29">C9</text>
<text x="263.4" y="29.3">C8</text>
<text x="59.9" y="30.9">IC2</text>
<text x="70.6" y="30.9">YX4055B</text>
<text x="90.4" y="32.8">R8</text>
<text x="94.9" y="32.8">3.6K±1%</text>
<text x="127.7" y="32.8">R29</text>
<text x="127.7" y="35.1">1K</text>
<text x="137.2" y="32.8">R28</text>
<text x="137.2" y="35.1">1K</text>
<text x="146.6" y="32.8">R27</text>
<text x="146.6" y="35.1">1K</text>
<text x="156" y="32.8">R26</text>
<text x="156" y="35.1">1K</text>
<text x="165.5" y="32.8">R25</text>
<text x="165.5" y="35.1">1K</text>
<text x="174.9" y="32.8">R24</text>
<text x="174.9" y="35.1">1K</text>
<text x="184.4" y="32.8">R23</text>
<text x="184.4" y="35.1">1K</text>
<text x="193.8" y="32.8">R22</text>
<text x="193.8" y="35.1">1K</text>
<text x="203.2" y="32.8">R21</text>
<text x="203.2" y="35.1">1K</text>
<text x="212.2" y="31.6">0.1uF</text>
<text x="262.3" y="31.6">0.1uF</text>
<text x="95.1" y="45.8">D3</text>
<text x="99.9" y="45.8">JM5819</text>
<text x="127.9" y="45.3">LED9</text>
<text x="137.4" y="45.3">LED8</text>
<text x="146.9" y="45.3">LED7</text>
<text x="156.3" y="45.3">LED6</text>
<text x="165.7" y="45.3">LED5</text>
<text x="175.2" y="45.3">LED4</text>
<text x="184.6" y="45.3">LED3</text>
<text x="194.1" y="45.3">LED2</text>
<text x="203.5" y="45.3">LED1</text>
<text x="267" y="46.9">R14</text>
<text x="32.1" y="52.4">C4</text>
<text x="43.9" y="52.4">C5</text>
<text x="93.5" y="52.4">C6</text>
<text x="110" y="52.8">C7</text>
<text x="267" y="49.3">1K</text>
<text x="32.1" y="54.5">2.2uF</text>
<text x="43.9" y="54.5">0.1uF</text>
<text x="56" y="54.9">BAT</text>
<text x="56" y="57.5">3.7V</text>
<text x="93.5" y="54.5">2.2uF</text>
<text x="108.8" y="55.2">0.1uF</text>
<text x="118.3" y="56.3">R9</text>
<text x="118.3" y="58.7">33K</text>
<text x="127.9" y="54.5">white</text>
<text x="137.4" y="54.5">white</text>
<text x="146.9" y="54.5">white</text>
<text x="156.3" y="54.5">white</text>
<text x="165.7" y="54.5">white</text>
<text x="175.2" y="54.5">white</text>
<text x="184.6" y="54.5">white</text>
<text x="194.1" y="54.5">white</text>
<text x="203.5" y="54.5">white</text>
<text x="222.1" y="54">R19</text>
<text x="222.1" y="56.3">1K</text>
<text x="252.3" y="56.3">100K</text>
<text x="252.8" y="54">R13</text>
<text x="278.8" y="54">R16</text>
<text x="278.8" y="56.3">1K</text>
<text x="21.5" y="63.5">R6</text>
<text x="21.5" y="65.8">5.1Ω</text>
<text x="271.7" y="63.5">R15</text>
<text x="271.7" y="65.8">20K</text>
<text x="208.9" y="71.7">Q4</text>
<text x="251.6" y="68.9">Q3</text>
<text x="251.6" y="71.2">YM3027N</text>
<text x="118.3" y="72.9">R10</text>
<text x="118.3" y="75.2">100</text>
<text x="121.5" y="75.2">K</text>
<text x="208.9" y="74.3">8050</text>
<text x="222.1" y="75.2">R30</text>
<text x="222.1" y="77.6">NC</text>
<text x="236.3" y="77.6">R18</text>
<text x="57.6" y="78.3">IC1</text>
<text x="64.7" y="78.3">NY8B062D-14</text>
<text x="236.3" y="80">1M</text>
<text x="42.7" y="88.2">2.2uF</text>
<text x="43.9" y="85.9">C3</text>
<text x="92.3" y="84.9">J1</text>
<text x="96.6" y="84.9">NC</text>
<text x="248.1" y="87">R17</text>
<text x="248.1" y="89.4">0.22Ω</text>
<text x="28.8" y="99.5">K1</text>
<text x="87.6" y="99.1">R5</text>
<text x="91.8" y="99.1">330Ω</text>
<text x="98.9" y="99.5">LED10</text>
<text x="110.7" y="99.5">red</text>
<text x="28.8" y="104.3">K2</text>
<text x="194.1" y="116.5">+</text>
<text x="253.1" y="116.5">+</text>
<text x="91.8" y="121.2">C17</text>
<text x="91.8" y="123.6">0.1uF</text>
<text x="175.6" y="121.2">D1</text>
<text x="175.6" y="124.8">LL4148</text>
<text x="193.6" y="122.4">M</text>
<text x="207.7" y="123.4">0.1uF</text>
<text x="210.1" y="121">C1</text>
<text x="234.7" y="121.2">D2</text>
<text x="234.7" y="124.8">LL4148</text>
<text x="252.8" y="122.4">Y</text>
<text x="266.7" y="123.4">0.1uF</text>
<text x="269.1" y="121">C2</text>
<text x="194.3" y="128.3">-</text>
<text x="253.3" y="128.3">-</text>
<text x="134.8" y="136.6">R11</text>
<text x="144.2" y="136.6">R12</text>
<text x="26.9" y="142.5">IC3</text>
<text x="36.4" y="142.5">TX7530</text>
<text x="43.9" y="142.5">3V</text>
<text x="134.8" y="138.9">4.7K</text>
<text x="144.2" y="138.9">4.7K</text>
<text x="173" y="141.3">R1</text>
<text x="176.8" y="141.3">330Ω</text>
<text x="198.1" y="142.5">Q1</text>
<text x="232.1" y="141.3">R2</text>
<text x="235.8" y="141.3">10K</text>
<text x="257.8" y="140.1">Q2</text>
<text x="257.8" y="143">YM3027N</text>
<text x="49.3" y="149.6">C16</text>
<text x="77" y="149.6">C11</text>
<text x="198.1" y="144.8">8050</text>
<text x="49.3" y="151.9">2.2uF</text>
<text x="58.8" y="151.9">Q3 YM3028P</text>
<text x="75.8" y="151.9">1uF</text>
<text x="104.8" y="151.9">IC4</text>
<text x="186.7" y="150.7">R3</text>
<text x="186.7" y="153.1">NC</text>
<text x="245.7" y="150.7">R4</text>
<text x="245.7" y="153.1">33K</text>
<text x="104.8" y="156.6">CSU18M68</text>
<text x="71.1" y="163.7">C12</text>
<text x="71.1" y="166.1">0.1uF</text>
<text x="86.4" y="179">C15</text>
<text x="44.9" y="183.1" transform="rotate(-90 44.9 183.1)">SENSON</text>
<text x="63.5" y="180.2">C13</text>
<text x="64" y="182.6">NC</text>
<text x="86.4" y="181.4">30pF</text>
<text x="85.2" y="189.7">NC</text>
<text x="86.4" y="187.3">C14</text>
</g>
<g font-size="2.1" fill="#ee0e22">
<text x="114.7" y="22.1">+5V</text>
<text x="107.7" y="65.8">A</text>
<text x="38.9" y="78.8">VCC</text>
<text x="48.6" y="87">A</text>
<text x="86.4" y="91.7">SDA</text>
<text x="86.4" y="96.5">SCL</text>
<text x="86.4" y="105.9">M</text>
<text x="46.5" y="110.6">PB1</text>
<text x="86.4" y="110.6">Y</text>
<text x="96.6" y="118.9">VS</text>
<text x="135.7" y="125.9">VDD</text>
<text x="110" y="128.3">PAD</text>
<text x="117.1" y="128.3">PCL</text>
<text x="52.7" y="142.5">+3.0V</text>
<text x="72" y="142.5">VDD</text>
<text x="136" y="146">SDA</text>
<text x="145.4" y="153.1">SCL</text>
<text x="60.5" y="172">VS</text>
<text x="67.7" y="173.1">S1+</text>
<text x="73.2" y="183.8">S1-</text>
</g>
<g font-size="2.1">
<text x="225.4" y="24.5">1</text>
<text x="231.4" y="25.7">VDD</text>
<text x="246" y="25.7">VSS</text>
<text x="254.7" y="24.5">8</text>
<text x="55.5" y="34">1</text>
<text x="61.4" y="35.1">CHRG</text>
<text x="72" y="35.1">PROG</text>
<text x="82.4" y="34">5</text>
<text x="225.4" y="31.6">2</text>
<text x="231.4" y="32.8">PA7</text>
<text x="246.2" y="32.8">PA0</text>
<text x="254.7" y="31.6">7</text>
<text x="55.5" y="41">2</text>
<text x="225.4" y="38.7">3</text>
<text x="231.4" y="39.8">PA6</text>
<text x="246.2" y="39.8">PA4</text>
<text x="254.7" y="38.7">6</text>
<text x="61.4" y="42.2">GND</text>
<text x="225.4" y="45.8">4</text>
<text x="231.4" y="46.9">PA5</text>
<text x="246.2" y="46.9">PA3</text>
<text x="254.7" y="45.8">5</text>
<text x="55.5" y="48.1">3</text>
<text x="61.4" y="49.3">VBAT</text>
<text x="73.2" y="49.3">VCC</text>
<text x="82.4" y="48.1">4</text>
<text x="53.1" y="81.2">1</text>
<text x="59" y="82.3">VDD</text>
<text x="72.9" y="82.3">GND</text>
<text x="82.4" y="81.2">14</text>
<text x="53.1" y="85.9">2</text>
<text x="59" y="87">PA6</text>
<text x="73.9" y="87">PA4</text>
<text x="82.4" y="85.9">13</text>
<text x="53.1" y="90.6">3</text>
<text x="53.1" y="95.3">4</text>
<text x="59" y="91.7">PA7</text>
<text x="73.9" y="91.7">PA3</text>
<text x="82.4" y="95.3">11</text>
<text x="82.4" y="90.6">12</text>
<text x="53.1" y="100">5</text>
<text x="59" y="96.5">PA5/PRSTB</text>
<text x="59" y="101.2">PB3</text>
<text x="73.9" y="101.2">PA1</text>
<text x="73.9" y="96.5">PA2</text>
<text x="82.4" y="100">10</text>
<text x="53.1" y="104.7">6</text>
<text x="59" y="105.9">PB2</text>
<text x="73.9" y="105.9">PA0</text>
<text x="82.4" y="104.7">9</text>
<text x="53.1" y="109.4">7</text>
<text x="59" y="110.6">PB1</text>
<text x="73.9" y="110.6">PB0</text>
<text x="82.4" y="109.4">8</text>
<text x="85" y="137.8">17</text>
<text x="97.3" y="132.4" transform="rotate(-90 97.3 132.4)">16</text>
<text x="104.4" y="132.4" transform="rotate(-90 104.4 132.4)">15</text>
<text x="111.5" y="132.4" transform="rotate(-90 111.5 132.4)">14</text>
<text x="118.6" y="132.4" transform="rotate(-90 118.6 132.4)">13</text>
<text x="92.1" y="138.9">GND</text>
<text x="98.5" y="141.1" transform="rotate(-90 98.5 141.1)">VS0</text>
<text x="105.6" y="140.4" transform="rotate(-90 105.6 140.4)">NC</text>
<text x="22.4" y="144.8">2</text>
<text x="28.3" y="146">Vin</text>
<text x="40.1" y="146">Vout</text>
<text x="49.3" y="144.8">3</text>
<text x="86.1" y="144.8">1</text>
<text x="92.1" y="146">DVDD</text>
<text x="112.6" y="146.7" transform="rotate(-90 112.6 146.7)">PT10/PDA</text>
<text x="119.8" y="146.5" transform="rotate(-90 119.8 146.5)">PT11/PLC</text>
<text x="120.6" y="146">SDA</text>
<text x="129.6" y="144.8">12</text>
<text x="37.1" y="151" transform="rotate(-90 37.1 151)">GND</text>
<text x="86.1" y="151.9">2</text>
<text x="92.1" y="153.1">AVDD</text>
<text x="120.9" y="153.1">SCL</text>
<text x="129.6" y="151.9">11</text>
<text x="35.9" y="156.9" transform="rotate(-90 35.9 156.9)">1</text>
<text x="86.1" y="159">3</text>
<text x="92.1" y="160.2">VS_CAP</text>
<text x="120.1" y="160.2">PT15</text>
<text x="129.6" y="159">10</text>
<text x="86.1" y="166.1">4</text>
<text x="92.1" y="167.3">AIN0</text>
<text x="120.1" y="167.3">PT14</text>
<text x="129.6" y="166.1">9</text>
<text x="48.9" y="172">VS</text>
<text x="56.4" y="170.8">1</text>
<text x="98.5" y="172.2" transform="rotate(-90 98.5 172.2)">AIN1</text>
<text x="105.6" y="172.2" transform="rotate(-90 105.6 172.2)">AIN2</text>
<text x="112.6" y="172.2" transform="rotate(-90 112.6 172.2)">AIN3</text>
<text x="119.8" y="172.2" transform="rotate(-90 119.8 172.2)">NC</text>
<text x="49.1" y="176.7">S+</text>
<text x="56.4" y="175.5">2</text>
<text x="97.3" y="178.1" transform="rotate(-90 97.3 178.1)">5</text>
<text x="104.4" y="178.1" transform="rotate(-90 104.4 178.1)">6</text>
<text x="111.5" y="178.1" transform="rotate(-90 111.5 178.1)">7</text>
<text x="118.6" y="178.1" transform="rotate(-90 118.6 178.1)">8</text>
<text x="49.6" y="181.4">S-</text>
<text x="56.4" y="180.2">3</text>
<text x="56.4" y="185">4</text>
<text x="47" y="186.1">GND</text>
</g>
<g font-size="2.1" fill="#f00">
<text x="38.5" y="45.8">+3.7V</text>
<text x="245.5" y="59.9">P-</text>
<text x="39.2" y="99.5">M</text>
<text x="39.2" y="104.3">Y</text>
<text x="191.9" y="107.1">+3.7V</text>
<text x="251" y="107.1">+3.7V</text>
<text x="163.8" y="143.6">M</text>
<text x="223.3" y="143.6">Y</text>
<text x="14.2" y="146">+3.7V</text>
</g>
<text font-size="1.9" fill="#000080" x="25.7" y="108.3">4.5*4.5*3.8mm 250gf*2PCS</text>
</svg>
